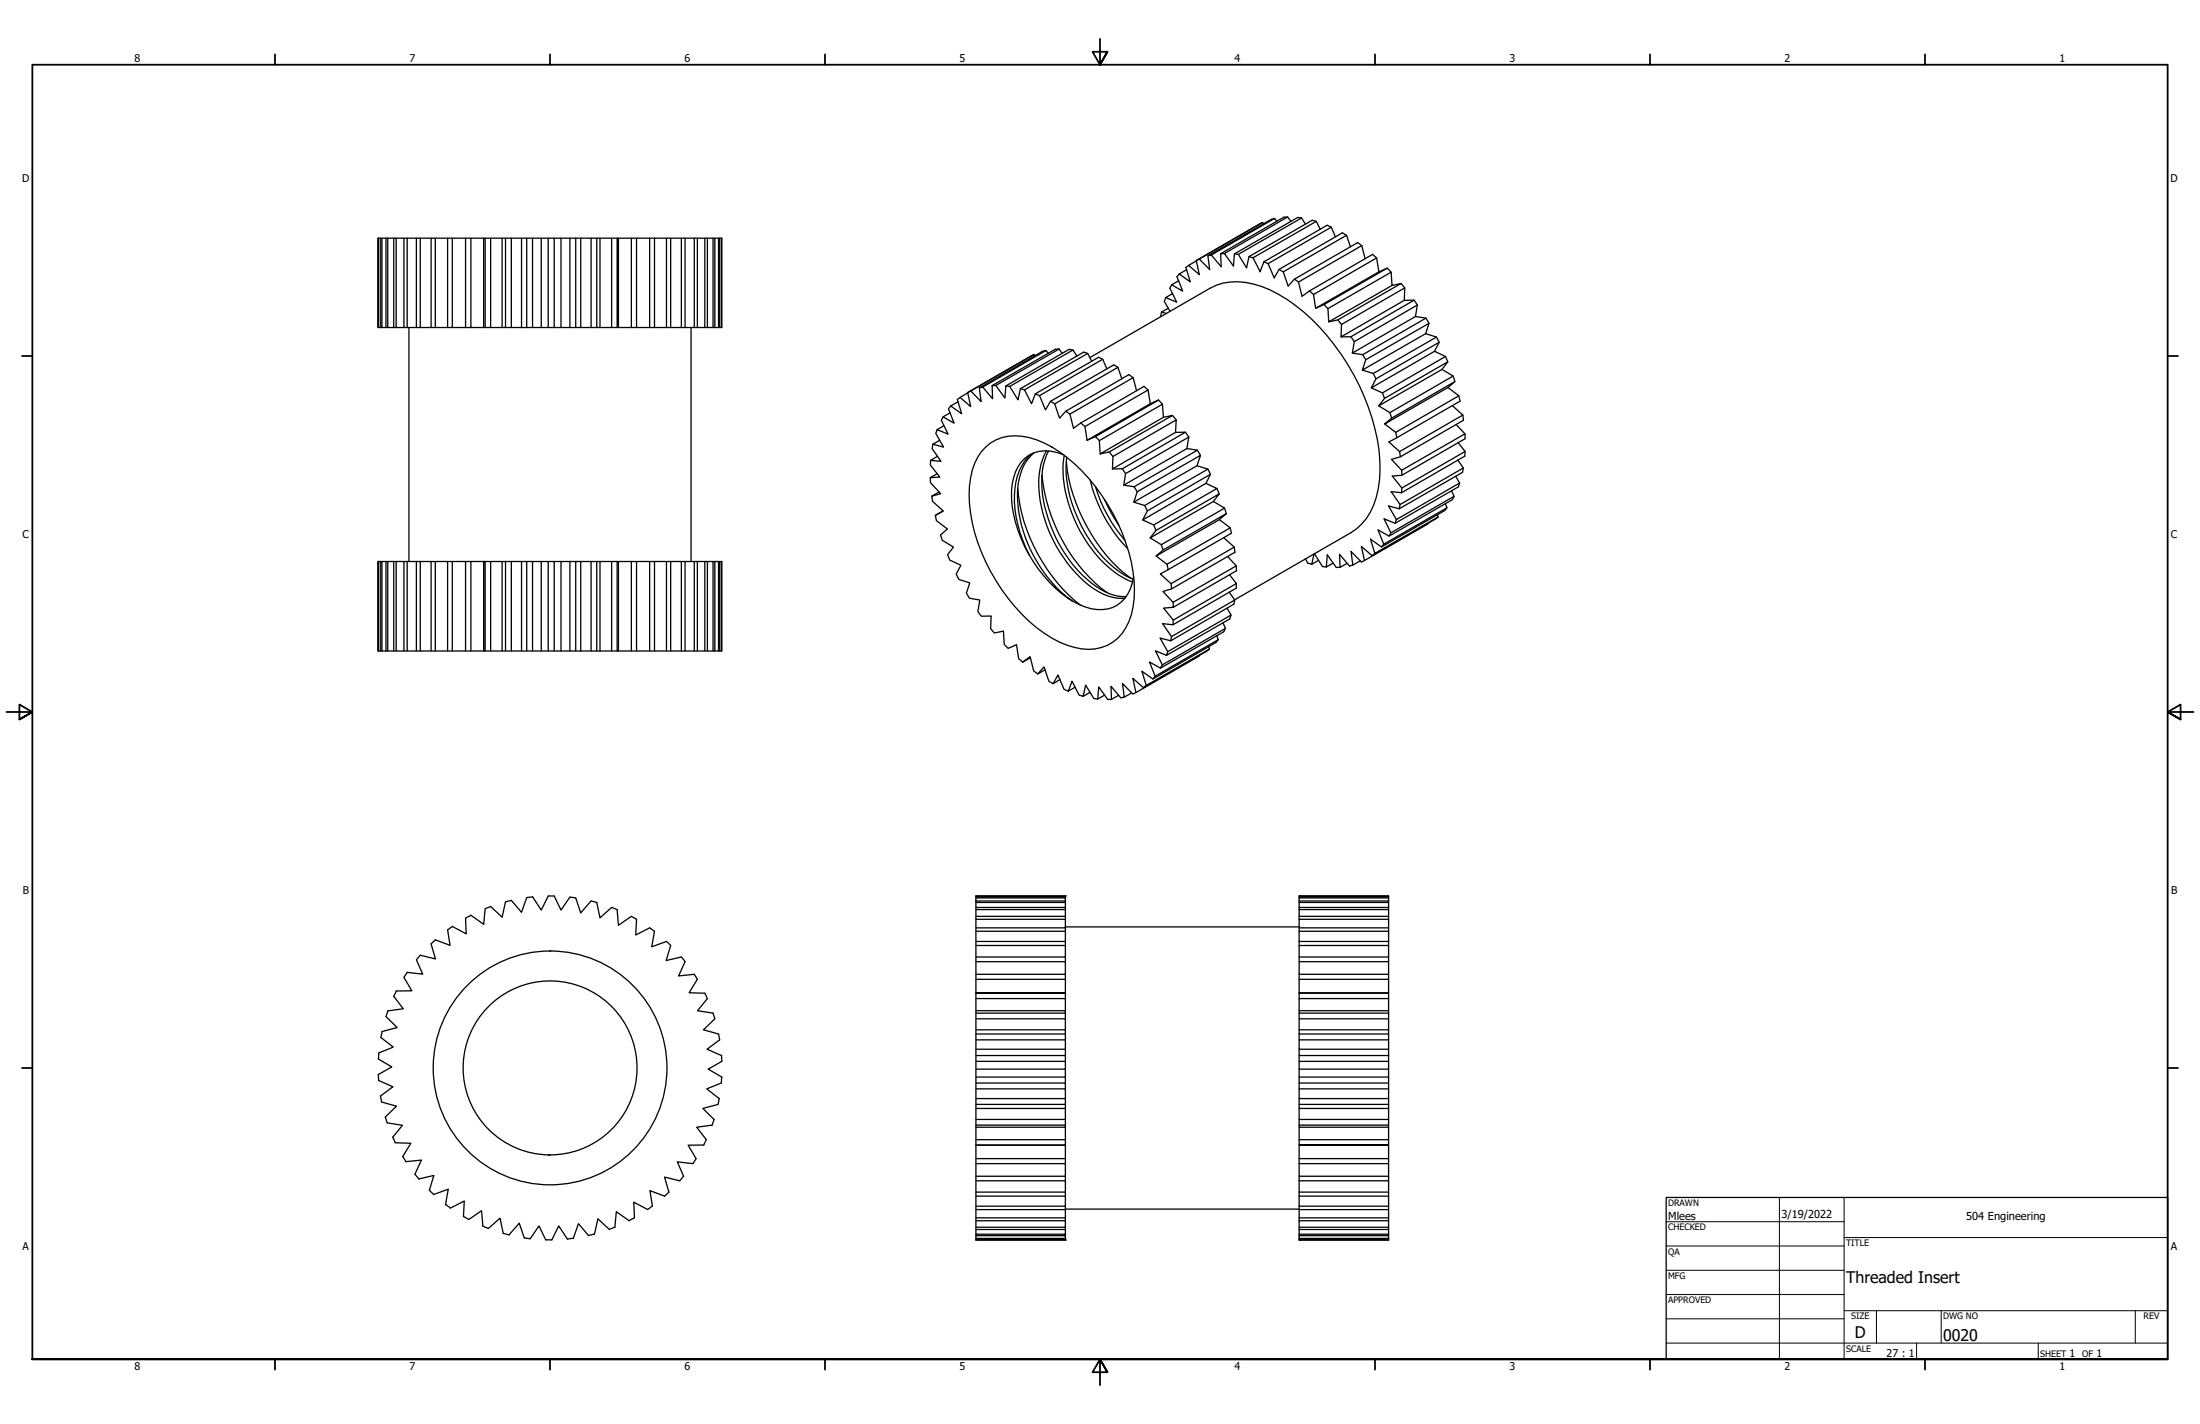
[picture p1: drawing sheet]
<svg xmlns="http://www.w3.org/2000/svg" width="864mm" height="559mm" viewBox="0 0 864 559" stroke-linecap="round" stroke-linejoin="round" font-family="sans-serif">
<!-- layer: Visible (ANSI) -->
<g fill="none" stroke="#000" stroke-width=".51">
<path d="M148.5 93.5h77.5M148.5 93.5v35zM148.7 93.5v35h.8v-35M149.9 93.5v35h1.6v-35M152.2 93.5v35h2.4v-35M155.5 93.5v35h3.1v-35M159.8 93.5v35h3.6v-35M165 93.5v35h4.2v-35M170.9 93.5v35h4.8v-35M177.5 93.5v35h5.3v-35M184.8 93.5v35h5.1v-35M190.4 93.5v35h-.5"/>
<path d="M192.6 93.5v35h4.5v-35M198.4 93.5v35h-1.3M200.7 93.5v35h4v-35M206.8 93.5v35h-2.1M209 93.5v35h3.5v-35M215.2 93.5v35h-2.7M217.6 93.5v35h2.6v-35M223.7 93.5v35h-3.5M226 93.5h57.3l-.1 35M226 93.5v35h2v-35M232 93.5v35h-4M234.3 93.5v35h1.2v-35"/>
<path d="M240.1 93.5v35h-4.6M242.3 93.5v35h.5v-35M247.8 93.5v35h-5M249.9 93.5v35M255 93.5v35h-5.1M256.9 93.5v35M261.6 93.5v35h-4.7M263.3 93.5v35M267.5 93.5v35h-4.2M268.9 93.5v35M272.5 93.5v35h-3.6M273.7 93.5v35"/>
<path d="M276.7 93.5v35h-3M277.7 93.5v35M279.9 93.5v35h-2.2M280.6 93.5v35M282.1 93.5v35h-1.5M282.5 93.5v35M283.2 93.5v35h-.7M480.6 99.5l-1.4 .1M484.6 99.6l1.5 .2M496.1 87.8l-.5-.5-1.2 .6-24.8 14.3 1.2 5.6-4.2-3.7 3-1.7M500.3 85.7l-24.8 14.4 3.9 4.5-.2-5 24.8-14.4h1.5l1.2 1.7M501.2 86.8l-.9-1.1-1.3 .4-24.8 14.3 .7 5.4-4.1-4.1 24.8-14.4"/>
<path d="M505.5 85.2l-24.9 14.3 3.6 4.9 .4-4.8 24.8-14.3 1.5 .2 1.5 2.4M510.9 85.5l-24.8 14.3 3.2 5.3 1-4.4 24.8-14.3 1.6 .5 1.6 3.1M516.7 86.9l-24.8 14.3 2.8 5.4 1.4-3.9 24.9-14.3 1.6 .8 1.6 3.8M522.6 89.2l-24.8 14.2 2.4 5.6 1.9-3.3 24.8-14.3 1.7 .9 1.5 4.5M528.6 92.3l-24.9 14.4 2 5.6 2.4-2.8 24.9-14.3 1.5 1.2M534.5 96.4l-24.8 14.3 1.4 5.6 2.9-2.1 24.8-14.4 1.6 1.4 .9 5.5 3.3-1.5 1.5 1.6 .3 5.2 3.6-.7 1.4 1.7-.2 4.9 3.9-.1 1.3 1.9-.8 4.5 4.2 .6 1.2 2.1-1.4 4 4.3 1.4 1.1 2-1.9 3.6 4.3 2 .9 2.1-2.3 3 4.4 2.6 .7 2.1-2.7 2.4 4.2 3.2 .6 2.1-28 16 4.2 3.8 24.8-14.3M534.5 96.4l1.4 5.1M457.6 116.8l-.5 1.5 2.2 3.9M459.9 111.8l-.7 1.3 2.7 5.5-4.3-1.8 2.6-1.5M462.9 107.5l-.9 1.1 2.2 5.6-4.3-2.4 2.8-1.6M466.6 104.1l-1.1 .9 1.7 5.6-4.3-3.1 2.9-1.6M470.8 101.7l-1.2 .5"/>
<path d="M475.5 100.1l-1.3 .3M490.3 100.7l1.6 .5M496.1 102.7l1.7 .7M502.1 105.7l1.6 1M508.1 109.5l1.6 1.2M514 114.2l1.6 1.4M519.7 119.5l1.6 1.6M540.4 101.2l-24.8 14.4 .8 5.4 24.9-14.3M544.6 105.2l-24.9 14.3-3.3 1.5M546.1 106.8l-24.8 14.3 .3 5.2 24.8-14.3M550 111.3l-24.9 14.2-3.5 .8M551.4 113l-24.8 14.3-.2 4.9 24.8-14.3"/>
<path d="M555.1 117.8l-24.8 14.3-3.9 .1M556.4 119.7l-24.8 14.3-.7 4.6 24.7-14.4M148.5 128.5h.2M149.5 128.5h.4M151.5 128.5h.7M154.6 128.5h.9M158.6 128.5h1.2M160.5 128.5v91.8M163.4 128.5h1.6M169.2 128.5h1.7M175.7 128.5h1.8M182.8 128.5h2"/>
<path d="M190.4 128.5h2.2M198.4 128.5h2.3M206.8 128.5h2.2M215.2 128.5h2.4M223.7 128.5h2.3M232 128.5h2.3M240.1 128.5h2.2M247.8 128.5h2.1M255 128.5h1.9M261.6 128.5h1.7M267.5 128.5h1.4M271.3 128.5v91.8"/>
<path d="M272.5 128.5h1.2M276.7 128.5h1M279.9 128.5h.7M282.1 128.5h.4M405.9 139.1l-26 15M406.3 139.6l-.4-.5-24.8 14.3M410.6 137.5l-1.3 .4-24.9 14.3M411.5 138.6l-.9-1.1-24.8 14.4M415.7 137h-1.4l-24.9 14.3M416.9 138.7l-1.2-1.7-24.8 14.3M421.2 137.4l-1.5-.3-24.9 14.3M422.7 139.8l-1.5-2.4-24.8 14.2"/>
<path d="M427 138.7l-1.6-.5-24.8 14.3M455.6 124.2l.1 .1M455.9 122.5l-.3 1.7M458.6 121l-2.7 1.5 1.9 .5M525.1 125.5l1.5 1.8M530.3 132.1l1.3 1.9M534.9 139.2l1.2 2M559.8 124.8l-24.9 14.4-4-.6M561 126.9l-24.9 14.3-1.3 4 24.8-14.3M563.9 132.3l-24.8 14.3-4.3-1.4M565 134.3l-24.9 14.4-1.8 3.5 24.8-14.3M567.4 139.9l-24.7 14.3-4.4-2"/>
<path d="M373.2 159.3l4.3 3.1-1.7-5.6 1.1-.8 4.2 3.6-1.2-5.5 1.2-.7 4 4.2-.7-5.4 1.4-.3 3.8 4.6-.2-5.2h1.5l3.6 4.9 .3-4.8 1.6 .2 3.2 5.3 1-4.4 1.5 .5 2.8 5.4 1.5-3.8 1.7 .7 2.3 5.5 2-3.3 1.6 1 1.9 5.6 2.5-2.7 1.6 1.1 1.4 5.6 2.8-2.1 1.7 1.4 .8 5.4 3.3-1.5 1.5 1.6 .4 5.2 3.5-.7 1.5 1.7-.2 4.9h3.9l1.2 1.9-.7 4.5 4.1 .6 1.2 2-1.3 4 4.2 1.4 1.1 2.1-1.8 3.5 4.3 2 .9 2.2-2.3 2.9 4.4 2.6 .7 2.1-2.8 2.4 4.3 3.2 .5 2.1-3.1 1.7 4.2 3.8 .2 2.1-3.4 1 4 4.2 .1 2-3.8 .3 3.8 4.7-.2 1.9-4-.5 3.5 5.1-.4 1.7-4.1-1.1 3 5.3-.5 1.5-4.3-1.8 2.6 5.5-.7 1.3-4.3-2.4 2.3 5.6-.9 1-4.4-3 1.8 5.6-1.1 .9-4.2-3.7 1.2 5.6-1.2 .6-4.1-4.2 .7 5.4-1.3 .3-3.9-4.6 .2 5.1-1.5 .1-3.5-4.9-.4 4.7-1.5-.2-3.3-5.2-.9 4.3-1.6-.4-2.8-5.5-1.4 3.9-1.7-.7-2.4-5.6-1.9 3.4-1.7-1-1.9-5.6-2.4 2.8-1.6-1.2-1.4-5.6-3 2.1-1.5-1.4-.9-5.4-3.3 1.4-1.5-1.5-.3-5.3-3.6 .8-1.4-1.7 .2-5-3.9 .1-1.3-1.8 .7-4.5-4-.7-1.3-2 1.4-4.1-4.3-1.3-1.1-2.1 1.9-3.5-4.4-2-.8-2.1 2.3-3-4.4-2.7-.7-2.1 2.7-2.3-4.3-3.3-.4-2.1 3.1-1.7-4.2-3.8-.3-2 3.5-1-4-4.3-.1-1.9 3.7-.3-3.7-4.7 .1-1.8 4.1 .3-3.5-5 .3-1.7 4.2 1.2-3.1-5.4 .6-1.5 4.3 1.8-2.7-5.5 .7-1.3 4.3 2.5-2.2-5.7zM376 157.7l-2.8 1.6M379.9 154.2l-3 1.8M427.8 140.3l47.1-27.1a23.7 23.7 0 0 1 20.3-.8 69.2 69.2 0 0 1 31.3 26.7 85.7 85.7 0 0 1 15.2 41.7 33 33 0 0 1-7.2 24.8l-2 1.9-2.2 1.5-45.7 26.4M428.6 141.8l-1.6-3.1-24.9 14.3M432.9 141l-1.7-.8-24.8 14.4M434.5 144.7l-1.6-3.7-24.8 14.3M438.8 144.1l-1.6-.9-24.8 14.3M440.4 148.7l-1.6-4.6-24.8 14.4M444.8 148.2l-1.6-1.2-24.8 14.4M446.2 153.4l-1.4-5.2-24.8 14.3M450.7 153l-1.6-1.4-24.9 14.4"/>
<path d="M451.5 158.4l-.8-5.4-24.8 14.4M454.8 157l1.5 1.6M539.1 146.6l1 2.1M542.7 154.2l.8 2.1M568.3 142l-24.8 14.3-2.3 3 24.8-14.3M570.1 159.2l4.1 3.7 .3 2-24.8 14.4-3.5 1 4 4.2 24.9-14.3M570.4 147.6l-24.8 14.3-4.4-2.6M571.1 149.7l-24.8 14.4-2.7 2.3 24.8-14.3M572.6 155.3l-24.7 14.4-4.3-3.3M368 179.1l-2.7 1.6M368.9 172.8l-2.7 1.5M370.5 167.1l-2.6 1.5"/>
<path d="M372.9 162l-2.7 1.6M387 175.4a18.7 18.7 0 0 1 19.9-2.8 56.3 56.3 0 0 1 25.5 21.7 69.7 69.7 0 0 1 12.9 37.3 25.8 25.8 0 0 1-6.5 18.8 18.5 18.5 0 0 1-20 2.8 58.7 58.7 0 0 1-27.8-25.2 63.9 63.9 0 0 1-10.4-37.2 23 23 0 0 1 6.4-15.4zM405.3 177.9a20.5 20.5 0 0 0-7.1 16.5 50.3 50.3 0 0 0 5.9 23.5M405.9 177.7a21 21 0 0 0-6.5 17.6 54.3 54.3 0 0 0 21.4 40.5 50.2 50.2 0 0 1-16.7-17.9M410.8 176.9a31 31 0 0 0-2 22.1 54 54 0 0 0 20.7 32.1 19.1 19.1 0 0 0 12.1 3.7M411.6 177a32.6 32.6 0 0 0-.8 24.2 52.2 52.2 0 0 0 21.3 30.1 17.5 17.5 0 0 0 10 2.8M417.3 178.4a13.5 13.5 0 0 0-16.4 2.8 22.6 22.6 0 0 0-3.6 17.5 52.6 52.6 0 0 0 6.8 19.2M417.8 178.6a48.1 48.1 0 0 0 7.3 31.8 41.2 41.2 0 0 0 19.5 18M418.7 179.5a49.8 49.8 0 0 0 8.7 31.9 39.8 39.8 0 0 0 17.4 15.9M430 171.3l24.8-14.3-3.3 1.4-24.8 14.4M435.4 177.4l24.8-14.4-3.5 .8-24.8 14.3M456.7 163.8l-.4-5.2-24.8 14.3"/>
<path d="M460.2 163l1.5 1.8M461.5 169.7l.2-4.9-24.8 14.3M465.3 169.6l1.4 1.9M465.9 176l.8-4.5-24.9 14.4M470 176.7l1.2 2M545.6 161.9l.7 2.2M547.9 169.7l.4 2.1M549.4 177.2l.3 2.1M571.6 166.6l3.5 3.6v1.9l-24.8 14.4-3.8 .3 3.8 4.7 24.8-14.3M572.4 173.7l2.7 3.5-.1 1.8-24.8 14.4-4.1-.5 3.5 5.1 24.8-14.4M367.9 185.9l-2.7 1.6M368.7 193l-2.9 1.7"/>
<path d="M399.5 191.8a66.6 66.6 0 0 0 24.6 45.6M409 186.4a66.8 66.8 0 0 0 25.7 46.2M418.6 181.1a68.4 68.4 0 0 0 23 44.1l2.4 1.7M428 188.4a57.6 57.6 0 0 0 14.7 26.9M430 190.9a57.9 57.9 0 0 0 11.6 21.2M433.5 196l2.6 5.1 3.1 5M440.6 184l24.7-14.4-3.8 .1-24.8 14.3M441.1 190.4l24.8-14.4 4.1 .7-24.8 14.3M445.1 197l24.8-14.2 4.3 1.3-24.9 14.3M469.9 182.8l1.3-4.1-24.8 14.3M473.4 189.7l1.8-3.6-24.8 14.4M474.2 184.1l1 2"/>
<path d="M476.3 196.8l2.3-3-24.8 14.4M477.7 191.7l.9 2.1M480.7 199.4l.7 2.1M549.6 198l-.3 1.6M550.2 184.5l.1 2M550.3 191.5l-.1 1.9M567.4 197.7l.6 1.6-.9 1-24.8 14.3-4.3-3 1.7 5.6 24.8-14.3M569.8 192.6l1 2.2-.7 1.3-24.8 14.3-4.3-2.4 2.2 5.6 24.8-14.3M571.4 186.9l1.6 2.6-.5 1.6-24.9 14.3-4.3-1.8 2.7 5.5 24.8-14.3M572.3 180.5l2.1 3.1-.3 1.8-24.8 14.2-4.2-1 3 5.3 24.9-14.4M370.2 200.5l-3 1.7M448.6 204l24.8-14.3 4.3 2-24.8 14.3"/>
<path d="M451.5 211.1l24.8-14.3 4.4 2.6-24.8 14.3M453.8 218.2l24.9-14.3 4.2 3.2-24.8 14.3M478.7 203.9l2.7-2.4-24.8 14.3M480.4 211l4.1 3.7-24.8 14.3M481.9 218.4l3.4 3.7-24.8 14.2M482.9 207.1l.5 2.1-24.8 14.3M484.5 214.7l.3 2-24.9 14.4M512.4 219.3l.9 1.7 1.6 .4M515.8 217.4l-.9 4 2.7-1.5M516 217.3l3.1 5 1.5 .2M535.6 220l-1.2 .5-4-4.1 .7 5.3 2.9-1.6M539.7 217.2l-1.1 .9"/>
<path d="M543.2 213.6l-.9 1M546 209.1l-.7 1.3M548.1 203.9l-.5 1.5M564.2 202l.3 .9-1.1 .8-24.8 14.4-4.2-3.7 1.2 5.6 24.8-14.5M148.5 220.3v35.2zM148.5 220.3h.2M149.5 220.3h.4M151.5 220.3h.7M154.6 220.3h.9M158.6 220.3h1.2M163.4 220.3h1.6M169.2 220.3h1.7"/>
<path d="M175.7 220.3h1.8M182.8 220.3h2M189.9 220.3h-5.1v35.2M190.4 220.3h2.2M197.1 220.3h-4.5v35.2M198.4 220.3h2.3M204.7 220.3h-4v35.2M206.8 220.3h2.2M212.5 220.3h-3.5v35.2M215.2 220.3h2.4M220.2 220.3h-2.6v35.2M223.7 220.3h2.3"/>
<path d="M228 220.3h-2v35.2M232 220.3h2.3M235.5 220.3h-1.2v35.2M240.1 220.3h2.2M242.8 220.3h-.5v35.2M247.8 220.3h2.1M255 220.3h1.9M261.6 220.3h1.7M267.5 220.3h1.4M272.5 220.3h1.2M276.7 220.3h1M279.9 220.3h.7"/>
<path d="M282.1 220.3h.4M283.2 220.3l.1 35.2h-55.3M420.8 235.8l.4 .2M445 226.3a13.8 13.8 0 0 1-10.1 12.7 19.1 19.1 0 0 1-13.7-3M481.7 238.7l1.5 2.7-24.8 14.3M482.5 232.3l2.2 3.2-24.8 14.3M482.7 225.6l2.6 3.4-24.7 14.3M484.7 235.5l-.4 1.6-24.8 14.4M485.3 222.1l.1 1.9-24.8 14.3M485.3 229v1.8l-24.9 14.4M523.3 221l-2.7 1.5 .4-4.8 3.6 5 1.4-.1M528.8 221l-2.8 1.6-.2-5 3.9 4.5 1.4-.4"/>
<path d="M148.5 255.5h79.5M148.7 255.5v-35.2h.8v35.2M149.9 255.5v-35.2h1.6v35.2M152.2 255.5v-35.2h2.4v35.2M155.5 255.5v-35.2h3.1v35.2M159.8 255.5v-35.2h3.6v35.2M165 255.5v-35.2h4.2v35.2M170.9 255.5v-35.2h4.8v35.2M177.5 255.5v-35.2h5.3v35.2M189.9 255.5v-35.2h.5v35.2M197.1 255.5v-35.2h1.3v35.2M204.7 255.5v-35.2h2.1v35.2"/>
<path d="M212.5 255.5v-35.2h2.7v35.2M220.2 255.5v-35.2h3.5v35.2M228 255.5v-35.2h4v35.2M235.5 255.5v-35.2h4.6v35.2M242.8 255.5v-35.2h5v35.2M249.9 255.5v-35.2h5.1v35.2M256.9 255.5v-35.2h4.7v35.2M263.3 255.5v-35.2h4.2v35.2M268.9 255.5v-35.2h3.6v35.2M273.7 255.5v-35.2h3v35.2M277.7 255.5v-35.2h2.2v35.2M280.6 255.5v-35.2h1.5v35.2"/>
<path d="M282.5 255.5v-35.2h.7v35.2M404.4 258.1l-3 1.7M470.7 257.2v.2l-24.8 14.4M474.5 253.7l.3 1-24.8 14.3M474.8 254.7l-25.9 15.2M477.6 249.5l.6 1.5-24.7 14.4M478.2 251l-.9 1.1-24.7 14.3M480.1 244.4l1 2.2-24.9 14.3M481.1 246.6l-.7 1.3-24.9 14.3M483.2 241.4l-.5 1.5-24.8 14.3M410.2 262.8l-2.8 1.7M416.1 266.7l-2.7 1.6"/>
<path d="M422 269.7l-2.6 1.5M427.9 271.7l-2.7 1.5M433.6 272.8l-2.7 1.5M439.1 272.9l-2.8 1.5M444.2 271.9l-2.9 1.7M198.4 353.9l-1.3 6-4.5-4.2-2.1 .9-.6 6.1-5.1-3.5-2 1.1M200.8 353.3l-2.3 .6M209 351.9l3.5 5.2 2.8-5.5h2.3l2.6 5.5 3.5-5 2.3 .3M209.1 351.9l-2.3 .3-2.1 5.8-4-4.7M226 352.4l2 5.8 4-4.6M232 353.6l2.3 .5 1.2 6.1 4.6-4.1 2.2 .8 .5 6.2 5-3.5M247.8 359.6l2.1 1.1-.3 6.2 5.4-2.8 1.9 1.3-1.1 6.1 5.8-2.1"/>
<path d="M383.1 351.6v2M383.1 353.6v133M383.1 352.4h35.1v1.2h-35.1M383.1 354.1h35.1v2h-35.1M383.1 351.6h35.1v.4h-35.1M383.1 356.9h35.1v2.7h-35.1M383.1 351.6h35.1M418.2 352v.4M418.2 353.6v.5M418.2 356.1v.8M418.2 359.6v1.1M510 352v.4"/>
<path d="M510 353.6v.5M510 356.1v.8M510 359.6v1.1M510 351.6h35.1M545.1 352.4v134.2M545.1 351.6v.8M545.1 352.4h-35.1v1.2h35.1M545.1 354.1h-35.1v2h35.1M545.1 351.6h-35.1v.4h35.1M545.1 356.9h-35.1v2.7h35.1M163.4 376.6l2.5 5.7-6.1-.7-1.2 1.9 3.1 5.3-6.2 .1M165 374.8l-1.5 1.8"/>
<path d="M169.2 370.4l1.7 5.9-5.9-1.5M171 368.8l-1.7 1.6M175.7 364.9l1 6.1-5.8-2.2M177.6 363.5l-1.9 1.4M182.8 360.3l.2 6.2-5.5-3M261.6 369.4l1.7 1.6-1.8 5.9 6-1.4M267.5 375.5l1.4 1.8M268.9 377.4l-2.5 5.6 6.1-.7 1.3 2M383.1 377.4h35.1v4.9h-35.1M383.1 360.7h35.1v3.4h-35.1M383.1 371h35.1v4.5h-35.1M383.1 365.4h35.1v4h-35.1"/>
<path d="M418.2 364.1v1.3M418.2 369.4v1.6M418.2 375.5v1.9M418.2 363.7h91.8M510 364.1v1.3M510 369.4v1.6M510 375.5v1.9M545.1 377.4h-35.1v4.9h35.1M545.1 360.7h-35.1v3.4h35.1M545.1 371h-35.1v4.5h35.1M545.1 365.4h-35.1v4h35.1M151.5 398.9l4.4 4.3-6 1.6-.4 2.3"/>
<path d="M152.3 396.7l-.7 2.2M155.6 388.9l-1 2.1 3.7 4.9-6.1 .8M273.7 384.3l-3.2 5.3 6.2 .2M276.7 389.7l1 2.1M277.7 391.9l-3.9 4.7 6.1 1 .7 2.2-4.4 4.3 5.9 1.7 .4 2.3-4.9 3.6 5.6 2.5M383.1 389.6h35.1l-35.1 .2M383.1 384.3h35.1v5.3M383.1 399.8h35.1v4.3M383.1 396.6h35.1v1h-35.1M383.1 391.9h35.1v4.7M418.2 382.3v2M418.2 389.8v2.1"/>
<path d="M418.2 397.6v2.2M510 389.6l35.1 .2M510 396.6v1h35.1M510 382.3v2M510 389.8v2.1M510 397.6v2.2M545.1 384.3h-35.1v5.3h35.1M545.1 399.8h-35.1v4.3h35.1M545.1 391.9h-35.1v4.7h35.1M148.5 415.5l5.3 3.2-5.3 3 .1 2.3M149.5 407.1l4.9 3.8-5.7 2.3-.1 2.3M283.2 414.2l.1 2.3-5.3 3 5.3 3.1-.2 2.3"/>
<path d="M383.1 411.7h35.1v2.5h-35.1M383.1 408.1h35.1v3.6M383.1 419.5h35.1v3.2h-35.1M383.1 416.5h35.1v3M383.1 404.1h35.1v1.7h-35.1M418.2 405.8v2.3M418.2 414.2v2.3M510 411.7v2.5h35.1M510 419.5v3.2h35.1M510 404.1v1.7h35.1M510 405.8v2.3M510 414.2v2.3"/>
<path d="M545.1 408.1h-35.1v3.6h35.1M545.1 416.5h-35.1v3h35.1M148.6 424l5.6 2.5-4.9 3.6M149.4 430.1l.4 2.3 5.8 1.7-4.4 4.3 .8 2.2M282.3 431l-.4 2.4-6 1.6 4.4 4.3-.7 2.2-6.1 .8 3.8 4.9-1 2.1M283.1 425l-5.7 2.3 4.9 3.8M383.1 435h35.1v4.3h-35.1M383.1 433.4h35.1v1.6M383.1 427.3h35.1v3.8h-35.1M383.1 425h35.1v2.3M418.2 422.7v2.3M418.2 431.1v2.3"/>
<path d="M418.2 439.3v2.2M510 435v4.3h35.1M510 427.3v3.8h35.1M510 422.7v2.3M510 431.1v2.3M510 439.3v2.2M545.1 433.4h-35.1v1.6h35.1M545.1 425h-35.1v2.3h35.1M151.9 440.6l6.1 1-3.9 4.7M154.2 446.3l1 2.1M155.1 448.4l6.2 .2-3.2 5.3M158.1 453.8l1.2 2"/>
<path d="M159.3 455.9l6.1-.7-2.5 5.6M215.4 453.3h.5M215.4 453.2a34.1 34.1 0 0 1-29.2-50.9 34.1 34.1 0 0 1 58.6-1.4 34.1 34.1 0 0 1-26.7 52.2l-2.2 .1M272 456.6l-6.1-.7 2.4 5.7-1.4 1.7M276.3 449.3l-6.2 .1 3.2 5.2-1.3 2M383.1 442.3h35.1v4.9h-35.1M383.1 441.5h35.1v.8M383.1 456.6h35.1v5h-35.1M418.2 447.2v2.2h-35.1h35.1v5.3h-35.1M418.2 454.7v1.9M510 442.3v4.9h35.1M510 449.3l35.1 .1z"/>
<path d="M510 447.2v7.5h35.1M510 456.6v5h35.1M510 456.6h35.1M510 454.7v1.9M545.1 441.5h-35.1v.8h35.1M162.9 460.8l1.5 1.8 5.9-1.3-1.8 5.9M168.6 467.1l1.6 1.6M170.2 468.8l5.8-2.1-1.1 6.1M175 472.7l1.8 1.3M176.8 474.1l5.4-2.8-.3 6.2M182 477.4l2 1.1M184 478.6l5-3.5 .5 6.2"/>
<path d="M247 479l-5.1-3.5-.5 6.1M249 477.9l-2 1.1M254.3 474.7l-5.5-3 .2 6.2M256.1 473.3l-1.9 1.3M266.8 463.4l-5.9-1.5 1.7 5.9-1.7 1.6-5.8-2.2 1 6.1M383.1 469.4h35.1v3.9h-35.1M383.1 474.7h35.1v3.2h-35.1M383.1 463.4h35.1v4.4h-35.1M383.1 479h35.1v2.6h-35.1M418.2 461.6v1.8M418.2 467.8v1.6M418.2 473.3v1.4"/>
<path d="M418.2 477.9v1.1M418.2 474.5h91.8M510 469.4v3.9h35.1M510 474.7v3.2h35.1M510 463.4v4.4h35.1M510 479v2.6h35.1M510 469.4h35.1M510 474.7h35.1M510 463.4h35.1M510 479h35.1M510 461.6v1.8M510 467.8v1.6"/>
<path d="M510 473.3v1.4M510 477.9v1.1M189.6 481.2l2.1 .8M191.7 482.1l4.6-4.1 1.2 6.1M197.6 484l2.2 .6 4-4.6 2 5.8M205.8 485.8l2.3 .3M208.1 486.2l3.5-5.1 2.6 5.5M222.8 486.3l-3.5-5.2-2.7 5.4h-2.3M225.1 485.9l-2.3 .3M231.1 484.9l-4-4.7-2.1 5.8M233.4 484.2l-2.3 .6M239.2 482.5l-4.5-4.2-1.3 6"/>
<path d="M241.4 481.5l-2.2 .9M383.1 484.9h35.1v1.1h-35.1M383.1 486.3h35.1v.3h-35.1M383.1 482.5h35.1v1.8h-35.1M383.1 486.6h35.1M418.2 481.6v.9M418.2 484.3v.6M418.2 486v.3M510 484.9v1.1h35.1M510 486.3v.3h35.1M510 482.5v1.8h35.1M510 484.9h35.1"/>
<path d="M510 486.3h35.1M510 482.5h35.1M510 481.6v.9M510 484.3v.6M510 486v.3M510 486.6h35.1"/>
<circle cx="215.9" cy="419.1" r="45.9"/>
</g>
<g fill="#000">
<circle cx="418.2" cy="351.6" r=".25"/>
<circle cx="510" cy="351.6" r=".25"/>
<circle cx="418.2" cy="486.6" r=".25"/>
<circle cx="510" cy="486.6" r=".25"/>
</g>
<!-- layer: Border (ANSI) -->
<g fill="none" stroke="#000" stroke-width=".7">
<path d="M431.8 15.2v10.2l-2.9-5.1h5.8l-2.9 5.1 2.9-5.1M107.9 21.3v4.1M215.9 21.3v4.1M323.8 21.3v4.1M539.8 21.3v4.1M647.7 21.3v4.1M755.6 21.3v4.1M8.6 139.7h4.1M850.9 139.7h4.1M2.5 279.4h10.2l-5.1-2.9v5.8l5.1-2.9-5.1 2.9M861.1 279.4h-10.2l5.1-2.9v5.8l-5.1-2.9 5.1 2.9M8.6 419.1h4.1"/>
<path d="M850.9 419.1h4.1M12.7 533.4v-508h838.2v508h-838.2h838.2M107.9 533.4v4.1M215.9 533.4v4.1M323.8 533.4v4.1M434.7 538.5l-2.9-5.1 2.9 5.1h-5.8l2.9-5.1v10.2M539.8 533.4v4.1M647.7 533.4v4.1M755.6 533.4v4.1"/>
</g>
<!-- layer: Title (ANSI) -->
<g fill="none" stroke="#000" stroke-width=".39">
<path d="M654 479.4h69.9M698.5 469.9v63.5M723.9 469.9v63.5M654 488.9h69.9M654 498.5h69.9M723.9 485.6h127M654 508h69.9M654 517.5h69.9M723.9 514.3h127M736.6 514.3v12.7M762 514.3v12.7M838.2 514.3v12.7"/>
<path d="M654 527h196.9M752.3 527v6.4M800.1 527v6.4"/>
</g>
<path d="M654 469.9h196.9v63.5h-196.9z" fill="none" stroke="#000" stroke-width=".51"/>
<g font-size="6.3">
<text x="724.7" y="503.4">Threaded Insert</text>
<text x="728.1" y="524.9">D</text>
<text x="762.8" y="526.2">0020</text>
</g>
<g font-size="4.3">
<text x="654.8" y="478.6">Mlees</text>
<text x="699.3" y="478">3/19/2022</text>
<text x="771.8" y="478.9">504 Engineering</text>
</g>
<g font-size="4.2">
<text x="52.8" y="24.4">8</text>
<text x="160.8" y="24.4">7</text>
<text x="268.7" y="24.4">6</text>
<text x="376.7" y="24.4">5</text>
<text x="484.6" y="24.4">4</text>
<text x="592.6" y="24.4">3</text>
<text x="700.5" y="24.4">2</text>
<text x="808.5" y="24.4">1</text>
<text x="8.8" y="71.4">D</text>
<text x="852" y="71.4">D</text>
<text x="8.9" y="211.1">C</text>
<text x="852.2" y="211.1">C</text>
<text x="9" y="350.8">B</text>
<text x="852.2" y="350.8">B</text>
<text x="8.9" y="490.5">A</text>
<text x="852.2" y="490.5">A</text>
<text x="740.6" y="532.6">27 : 1</text>
<text x="812.4" y="532.6">1</text>
<text x="823" y="532.6">1</text>
<text x="52.8" y="537.5">8</text>
<text x="160.8" y="537.5">7</text>
<text x="268.7" y="537.5">6</text>
<text x="376.7" y="537.5">5</text>
<text x="484.6" y="537.5">4</text>
<text x="592.6" y="537.5">3</text>
<text x="700.5" y="537.5">2</text>
<text x="808.5" y="537.5">1</text>
</g>
<g font-size="3.5">
<text x="654.8" y="473.2">DRAWN</text>
<text x="654.8" y="482.8">CHECKED</text>
<text x="724.7" y="488.9">TITLE</text>
<text x="654.8" y="492.3">QA</text>
<text x="654.8" y="501.8">MFG</text>
<text x="654.8" y="511.4">APPROVED</text>
<text x="726.7" y="517.7">SIZE</text>
<text x="762.8" y="517.7">DWG NO</text>
<text x="841.4" y="517.7">REV</text>
<text x="724.7" y="530.4">SCALE</text>
<text x="800.9" y="532.6">SHEET</text>
<text x="817.4" y="532.6">OF</text>
</g>
</svg>
